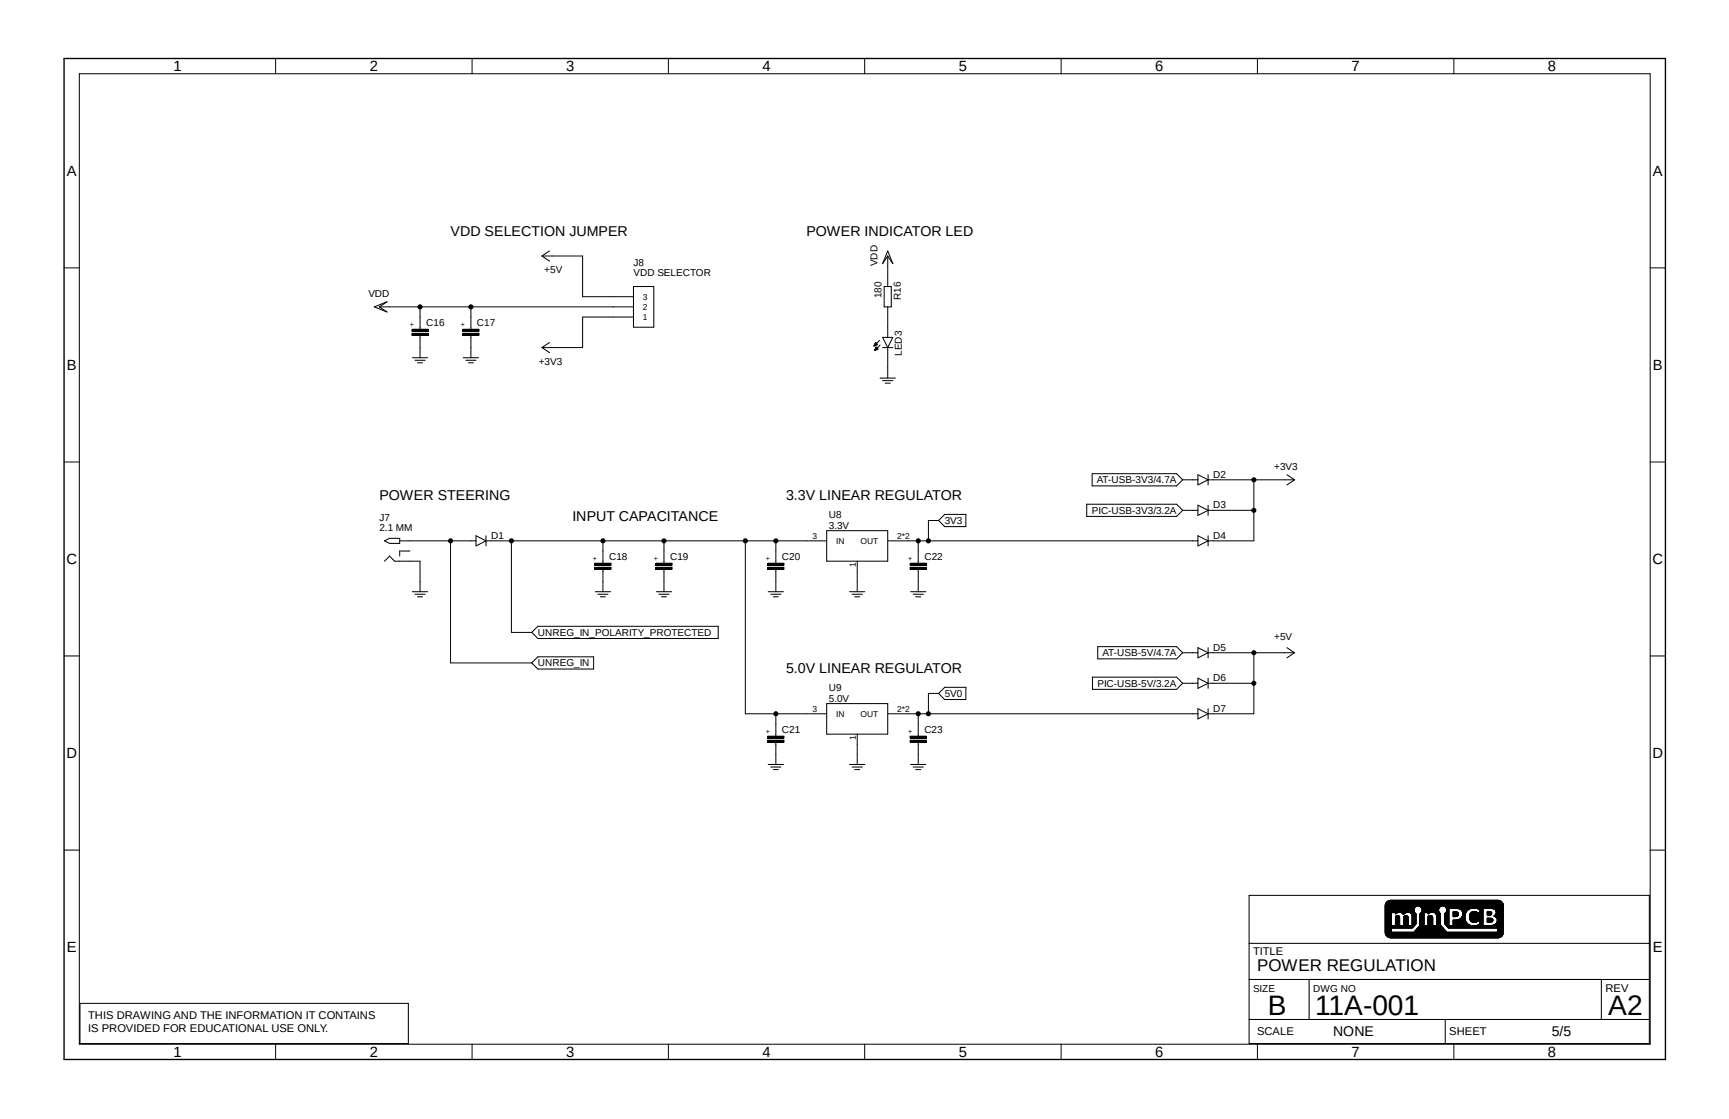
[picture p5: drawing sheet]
<svg xmlns="http://www.w3.org/2000/svg" width="432mm" height="279mm" viewBox="0 0 432 279" stroke-linecap="round" stroke-linejoin="round" font-family="sans-serif">
<path d="M15.5 14.3l400.8 250.8M416.3 14.3l-400.8 250.8" fill="none" stroke="#fff" stroke-width=".25"/>
<g fill="none" stroke="#000" stroke-width=".25">
<path d="M19.8 18.4h392.3v242.3h-392.3zM68.8 14.6v3.8M117.9 14.6v3.8M166.9 14.6v3.8M215.9 14.6v3.8M265 14.6v3.8M314 14.6v3.8M363.1 14.6v3.8M16 66.9h3.8M93.5 76.6l3.1-1.2-1.9 1.2 1.9 1.3zM94.7 76.6h63.5M104.9 76.6v5.6"/>
<path d="M117.6 76.6v5.6M135.3 63.9h10.2v10.2h12.7M135.3 63.9l1.9 1.3M137.2 62.7l-1.9 1.2M158.2 71.5h5.1v10.2h-5.1zM158.2 79.2h-12.7v7.6h-10.2M220.8 71.5h1.8v5.1h-1.8zM221.7 63.9v7.6M221.7 76.6v7.6M221.7 62.7l1.3 3.1-1.3-1.9-1.3 1.9zM412.1 66.9h3.8M102.9 83.2h4v.5h-4z"/>
<path d="M102.9 82.2h4v.5h-4zM103 89.3h3.8M103.6 90h2.6M104.3 90.6h1.2M104.9 83.7v5.6M115.6 83.2h4v.5h-4zM115.6 82.2h4v.5h-4zM115.7 89.3h3.8M116.3 90h2.6M117 90.6h1.2M117.6 83.7v5.6M135.3 86.8l1.9 1.3"/>
<path d="M137.2 85.5l-1.9 1.3M218.3 86.4h.1M218.3 86.3h.3M218.4 86.2h.4M218.4 86.1h.6M218.4 87.5h.1M218.4 86h.8M218.4 87.4h.3M218.5 85.9h.5M218.5 87.3h.4M218.5 85.8h.4M218.5 87.2h.6"/>
<path d="M218.6 85.7h.3M218.6 87.2h.7M218.6 85.6h.2M218.6 87.1h.6M218.7 85.5l-.4 .9M218.7 85.5l.5 .5M218.7 85.6h.1M218.7 87h.4M218.7 86.9h.3M218.7 86.8h.2M218.7 86.7h.1M219.2 86l-.9 .4"/>
<path d="M219.3 87.2l-.5-.5-.4 .8M219.3 87.2l-.9 .3M219.7 85l-1.4 1.4M219.8 86.1l-1.4 1.4M219.8 94.4h3.8M220.4 86.8h2.6M220.4 84.2h2.6l-1.3 2.6zM220.4 95h2.6M221.1 95.7h1.2M221.7 86.8v7.6M16 115.4h3.8M272.8 118.3h21l1.6 1.5-1.6 1.5h-21z"/>
<path d="M295.4 119.8h3.8M299.2 118.5l2.5 1.3-2.5 1.3zM301.7 118.5v2.6M301.7 119.8h21.6M313.1 119.8v15.2h-11.4M321.4 118.5l1.9 1.3M323.3 119.8l-1.9 1.3M412.1 115.4h3.8M96 135l1.3-.6h2.5v1.3h-2.5zM99.8 135h19.1M102.4 137.6h-2.6v1.3M112.5 135v30.5h20.3"/>
<path d="M118.9 133.8l2.5 1.2-2.5 1.3zM121.4 135h85.1M121.4 133.8v2.5M127.7 135v22.9h5.1M150.6 135v5.6M165.8 135v5.6M186.1 135v43.2h20.4M193.8 135v5.6M206.5 132.5h15.2v7.6h-15.2zM221.7 135h77.5M229.3 135v5.6M234.4 130h-2.5v5"/>
<path d="M235.9 128.4h5.3v3.1h-5.3l-1.5-1.5zM271.4 125.9h22.4l1.6 1.5-1.6 1.5h-22.4zM295.4 127.4h3.8M299.2 133.8l2.5 1.2-2.5 1.3zM299.2 126.2l2.5 1.2-2.5 1.3zM301.7 126.2v2.5M301.7 133.8v2.5M301.7 127.4h11.4M96 140.1l1.3-1.2 1.3 1.2h6.3v7.6M103 147.7h3.8M103.6 148.4h2.6M104.3 149h1.2"/>
<path d="M134.3 156.4h45.1v3h-45.1l-1.5-1.5zM148.5 141.6h4.1v.6h-4.1zM148.5 140.6h4.1v.5h-4.1zM148.7 147.7h3.8M149.3 148.4h2.5M149.9 149h1.3M150.6 142.2v5.5M163.8 141.6h4.1v.6h-4.1zM163.8 140.6h4.1v.5h-4.1zM163.9 147.7h3.8M164.5 148.4h2.6M165.2 149h1.3"/>
<path d="M165.8 142.2v5.5M191.7 141.6h4.1v.6h-4.1zM191.7 140.6h4.1v.5h-4.1zM191.9 147.7h3.8M192.5 148.4h2.5M193.1 149h1.3M193.8 142.2v5.5M212.2 147.7h3.8M212.8 148.4h2.5M213.4 149h1.3M214.1 140.1v7.6M227.3 141.6h4.1v.6h-4.1z"/>
<path d="M227.3 140.6h4.1v.5h-4.1zM227.4 147.7h3.8M228 148.4h2.6M228.7 149h1.3M229.3 142.2v5.5M16 163.8h3.8M132.8 165.5l1.5-1.5h14v3h-14zM193.8 178.2v5.6M206.5 175.7h15.2v7.6h-15.2zM221.7 178.2h77.5M229.3 178.2v5.6M234.4 173.1l1.5-1.5h5.3v3.1h-5.3z"/>
<path d="M234.4 173.1h-2.5v5.1M272.8 169.1h21l1.6 1.5-1.6 1.5h-21zM274.2 161.5h19.6l1.6 1.5-1.6 1.5h-19.6zM295.4 163h3.8M295.4 170.6h3.8M299.2 161.7l2.5 1.3-2.5 1.3zM299.2 169.3l2.5 1.3-2.5 1.3zM299.2 177l2.5 1.2-2.5 1.3zM301.7 161.7v2.6M301.7 169.3v2.6M301.7 177v2.5M301.7 163h21.6"/>
<path d="M301.7 170.6h11.4M313.1 163v15.2h-11.4M321.4 161.7l1.9 1.3M323.3 163l-1.9 1.3M412.1 163.8h3.8M191.7 184.8h4.1v.5h-4.1zM191.7 183.8h4.1v.5h-4.1zM191.9 190.9h3.8M192.5 191.5h2.5M193.1 192.2h1.3M193.8 185.3v5.6M212.2 190.9h3.8"/>
<path d="M212.8 191.5h2.5M213.4 192.2h1.3M214.1 183.3v7.6M227.3 184.8h4.1v.5h-4.1zM227.3 183.8h4.1v.5h-4.1zM227.4 190.9h3.8M228 191.5h2.6M228.7 192.2h1.3M229.3 185.3v5.6M16 212.3h3.8M412.1 212.3h3.8M312 235.5h99.9"/>
<path d="M312 223.6h99.9v37h-99.9zM345.9 233h29.6M345.9 232.9h29.6M345.9 232.8h29.6M345.9 232.7h29.6M345.9 232.7h1.5M345.9 232.6h1.5M345.9 232.5h1.5M345.9 232.4h1.5M345.9 232.3h1.5M345.9 232.2h1.5M345.9 232.1h1.5"/>
<path d="M345.9 232h1.5M345.9 231.9h1.5M345.9 231.8h1.5M345.9 231.7h6.8M345.9 231.6h6.9M345.9 231.4h7.1M345.9 231.3h7.2M345.9 231.1h7.3M345.9 231.1h7.4M345.9 231h1.5M345.9 230.9h1.5M345.9 230.8h1.5"/>
<path d="M345.9 230.7h1.5M345.9 230.6h1.5M345.9 230.5h1.5M345.9 230.4h1.5M345.9 230.3h1.5M345.9 230.2h1.5M345.9 230.1h1.5M345.9 230h1.5M345.9 229.9h1.5M345.9 229.8h1.5M345.9 229.7h1.5M345.9 229.6h1.5"/>
<path d="M345.9 229.5h1.5M345.9 229.4h1.5M345.9 229.3h1.5M345.9 229.2h1.5M345.9 229.1h1.5M345.9 229h1.5M345.9 228.9h1.5M345.9 228.8h1.5M345.9 228.7h1.5M345.9 228.6h1.5M345.9 228.5h1.5M345.9 228.4h1.5"/>
<path d="M345.9 228.3h1.5M345.9 228.2h1.5M345.9 228.1h1.5M345.9 228h1.5M345.9 227.9h1.5M345.9 227.9h3.2M345.9 227.8h7.4M345.9 227.7h7.3M345.9 227.6h7.3M345.9 227.5h7.3M345.9 227.5h7.2M345.9 227.4h7.2"/>
<path d="M345.9 227.3h7.2M345.9 227.2h7.2M345.9 227.1h7.2M345.9 226.9h7.2M345.9 226.9h7.3M345.9 226.8h7.3M345.9 226.7h7.4M345.9 226.6h7.5M345.9 226.4h7.6M345.9 226.3h7.9M345.9 226.1h29.6M345.9 226h29.6"/>
<path d="M345.9 225.9h29.6M346 233.1h29.4M346 225.9h29.4M346 225.8h29.4M346 233.3h29.4M346 233.2h29.4M346 225.7h29.4M346.1 233.4h29.2M346.1 225.6h29.2M346.1 225.5h29.2M346.2 233.5h29M346.2 225.4h29"/>
<path d="M346.2 233.6h29M346.2 225.3h29M346.3 233.7h28.9M346.3 225.3h28.8M346.3 225.2h28.8M346.4 233.8h28.6M346.4 225.1l28.6 .1M346.5 225.1h28.4M346.5 233.9h28.4M346.5 225h28.4M346.6 234h28.2M346.7 225h28.1"/>
<path d="M346.8 234.1h27.8M346.8 224.9h27.8M346.9 224.8h27.6M347.1 224.8h27.2M347.2 234.2h27M348.5 231h1M348.5 230.9h1M348.5 230.8h1M348.5 230.7h1M348.5 230.6h1M348.5 230.5h1M348.5 230.4h1"/>
<path d="M348.5 230.3h1M348.5 230.2h1M348.5 230.1h1M348.5 230h1M348.5 229.9h1M348.5 229.8h1M348.5 229.7h1M348.5 229.6h1M348.5 229.5h1M348.5 229.4h1M348.5 229.3h1M348.5 229.2h1"/>
<path d="M348.5 229.1h1M348.5 229h1M348.5 228.9h1M348.5 228.8l1 .1M348.5 228.2h.1M348.5 228.1h.1M348.5 228h.3M348.5 228.8h1M348.6 228.7h.8M348.7 228l-.2 .1M348.8 228.6h.4M349 227.9l-.5 .1"/>
<path d="M349.4 227.8h-3.5M349.6 227.8h1.9M349.9 227.9h1.3M350.1 227.9h1M350.2 228h.7M350.3 228.1h.4M350.4 228.2h.3M350.4 228.3h.2M350.4 228.3h.1M350.6 231h1.1M350.6 230.9h1.1M350.6 230.8h1.1"/>
<path d="M350.6 230.7h1.1M350.6 230.6h1.1M350.6 230.5h1.1M350.6 230.4h1.1M350.6 230.3h1.1M350.6 230.2h1.1M350.6 230.1h1.1M350.6 230h1.1M350.6 229.9h1.1M350.6 229.8h1.1M350.6 229.7h1.1M350.6 229.6h1.1"/>
<path d="M350.6 229.5h1.1M350.6 229.4h1.1M350.6 229.3h1.1M350.6 229.2h1.1M350.6 229.1h1.1M350.6 229h1.1M350.6 228.9h1M350.6 228.8h1M350.6 228.8h.9M350.7 228.7h.8M350.9 228.6h.5M351.7 227.8h1.6"/>
<path d="M352.1 227.9h1.3M352.2 227.9h1.2M352.3 228h1.2M352.4 228l1.2 .1M352.4 228.1h1.2M352.5 228.2h1.1M352.5 228.3h1.1M352.6 228.4h1M352.6 228.3h1M352.6 228.6h1M352.6 228.5h1M352.7 231h.7"/>
<path d="M352.7 230.9h.8M352.7 230.8h.8M352.7 230.8h.9M352.7 230.7h.9M352.7 230.6h.9M352.7 230.5h.9M352.7 230.4h.9M352.7 230.3h.9M352.7 230.2h.9M352.7 230.1h.9M352.7 230h.9M352.7 229.9h.9"/>
<path d="M352.7 229.8h.9M352.7 229.7h.9M352.7 229.6h.9M352.7 229.5h.9M352.7 229.4h.9M352.7 229.3h.9M352.7 229.2h.9M352.7 229.1h.9M352.7 229h.9M352.7 228.9h.9M352.7 228.8h.9M352.7 228.7h.9"/>
<path d="M352.8 231.6h-6.9M352.9 231.5h-7M353.1 231.3l-7.2 .1M353.1 227h-7.2M353.2 232.7h8.1M353.2 231.2h-7.3M353.2 232.6h8M353.2 226.7l-7.3 .1M353.3 232.6h7.8M353.3 232.5h7.8M353.3 226.6l-7.4 .1M353.4 232.5h7.7"/>
<path d="M353.4 230.9l-.7 .1M353.4 232.4h7.6M353.4 226.5h-7.5M353.5 232.3h7.4M353.6 232.2h7.2M353.7 232.2h7.1M353.7 232.1h7M353.7 226.3l-7.8 .1M353.8 232h6.9M353.9 231.9h6.7M354 231.8h6.4M354.1 231.7h6.2"/>
<path d="M354.1 231.6h6.2M354.2 231.6h6M354.2 231.5h6M354.3 231.4h5.8M354.4 231.4h5.6M354.5 231.3h5.5M354.5 231.2h5.5M354.5 226.3h5.4M354.6 231.1h5.2M354.6 226.3h5.3M354.6 231h1M354.6 230.9h1"/>
<path d="M354.6 230.8h1M354.6 230.7h1M354.6 230.6h1M354.6 230.5h1M354.6 230.4h1M354.6 230.3h1M354.6 230.2h1M354.6 230.1h1M354.6 230h1M354.6 229.9h1M354.6 229.8h1M354.6 229.7h1"/>
<path d="M354.6 229.6h1M354.6 229.5h1M354.6 229.4h1M354.6 229.3h1M354.6 229.2h1M354.6 229.1h1M354.6 229h1M354.6 228.9h1M354.6 228.8h1M354.6 228.7h1M354.6 228.6h1M354.6 228.5h1"/>
<path d="M354.6 228.4h1M354.6 228.3h1M354.6 228.2h1M354.6 228.1h1M354.7 228.1h.9M354.8 226.4h4.9M354.8 228h.8M354.8 226.4h4.8M354.8 226.5h4.8M354.9 227.9h.7M354.9 227.9h2.4M354.9 226.6h4.6"/>
<path d="M355 227.8h4.4M355 226.7h4.4M355 227.7h4.4M355.1 226.9h4.2M355.1 226.8h4.2M355.1 227.6h4.2M355.1 227.5h4.2M355.1 227h4.2M355.2 227.4h4.1M355.2 227.3h4.1M355.2 227.2h4.1M355.2 227.1h4.1"/>
<path d="M356.7 231h1.1M356.7 230.9h1.1M356.7 230.8h1.1M356.7 230.7h1.1M356.7 230.6h1.1M356.7 230.5h1.1M356.7 230.4h1.1M356.7 230.3h1.1M356.7 230.2h1.1M356.7 230.1h1.1M356.7 230h1.1M356.7 229.9h1.1"/>
<path d="M356.7 229.8h1.1M356.7 229.7h1.1M356.7 229.6h1.1M356.7 229.5h1.1M356.7 229.4h1.1M356.7 229.3h1.1M356.7 229.2h1.1M356.7 229.1h1.1M356.7 229h1.1M356.7 228.9h1.1M356.7 228.8l1.1 .1M356.7 228.2h.1"/>
<path d="M356.7 228.1h.1M356.7 228h.3M356.7 228.8h1M356.8 228.7h.9M356.9 228l-.2 .1M357 228.6h.5M357.1 227.9l-.4 .1M357.6 227.8h-2.6M357.9 227.8h1.6M358.2 227.9h1.3M358.3 227.9l1.3 .1M358.4 228h1.2"/>
<path d="M358.5 228h1.2M358.6 228.1h1.1M358.6 228.2h1.1M358.6 228.3h1.1M358.7 228.3h1M358.7 228.4h1M358.8 228.6h.9M358.8 228.5h.9M358.8 228.8h.9M358.8 228.7h.9M358.9 231h.8M358.9 230.9h.8"/>
<path d="M358.9 230.8h.8M358.9 230.7h.8M358.9 230.6h.8M358.9 230.5h.8M358.9 230.4h.8M358.9 230.3h.8M358.9 230.2h.8M358.9 230.1h.8M358.9 230h.8M358.9 229.9h.8M358.9 229.8h.8M358.9 229.7h.8"/>
<path d="M358.9 229.6h.8M358.9 229.5h.8M358.9 229.4h.8M358.9 229.3h.8M358.9 229.2h.8M358.9 229.1h.8M358.9 229h.8M358.9 228.9h.8M359.4 226.7l-4.4 .1M360.7 226.3h14.8M360.8 230.7h1M360.8 230.6h1"/>
<path d="M360.8 230.5h1M360.8 230.4h1M360.8 230.3h1M360.8 230.2h1M360.8 230.1h1M360.8 230h1M360.8 229.9h1M360.8 229.8h1M360.8 229.7h1M360.8 229.6h1M360.8 229.5h1M360.8 229.4h1"/>
<path d="M360.8 229.3h1M360.8 229.2h1M360.8 229.1h1M360.8 229h1M360.8 228.9h1M360.8 228.8h1M360.8 228.7h1M360.8 228.6h1M360.8 228.5h1M360.8 228.4h1M360.8 228.3h1M360.8 228.2h1"/>
<path d="M360.8 228.1h1M360.8 230.8h1M360.9 226.4h14.6M360.9 230.8h.9M361 230.9h.8M361 228h.8M361 226.5h14.5M361 226.4h14.5M361.1 231h.7M361.1 227.9h.7M361.1 227.8h.7M361.1 226.6h14.4"/>
<path d="M361.1 231.1h6.4M361.1 226.7h14.4M361.2 227.7h.6M361.2 226.7h14.3M361.2 231.2h14.3M361.2 231.1h6.5M361.2 227.6h.6M361.2 226.9h.6M361.2 226.8h6.2M361.3 227.6h.5M361.3 227.5h.5M361.3 227h.5"/>
<path d="M361.3 226.9h.5M361.3 227.4h.5M361.3 227.3h.5M361.3 227.2h.5M361.3 227.1h.5M361.4 231.3h14.1M361.4 231.4h14.1M361.5 231.4h14M361.5 231.5h14M361.6 231.6h13.9M361.7 231.6h13.8M361.7 231.7h13.8"/>
<path d="M362.9 231h4.3M362.9 230.9l4.1 .1M362.9 230.9h4M362.9 230.8h3.9M362.9 230.8h3.7M362.9 230.7h3.7M362.9 230.6h3.6M362.9 230.5l3.5 .1M362.9 230.5h3.5M362.9 230.4l3.5 .1M362.9 230.4h3.4M362.9 230.3h3.3"/>
<path d="M362.9 230.2h3.3M362.9 230.1h3.2M362.9 230h3.2M362.9 229.9h3.1M362.9 229.8h3.1M362.9 229.7h3.1M362.9 229.7h3M362.9 228.9h.5M362.9 228.8h1M362.9 228.6h1.2M362.9 228.6h1.3M362.9 228.5h1.3"/>
<path d="M362.9 228.4h1.3M362.9 228.3h1.3M362.9 228.2h1.3M362.9 228.1h1.3M362.9 228h1.3M362.9 227.9h1.3M362.9 227.9h1.2M362.9 227.8h1.2M362.9 227.8h1.1M362.9 227.7h1M362.9 227.6l.9 .1M363.9 228.8l-1 .1"/>
<path d="M363.9 226.9h3.4M364 229.7h1.9M364.1 228.7h-1.2M364.3 229.6h1.6M364.4 229.5h1.5M364.4 226.9h2.6M364.6 227h2.3M364.6 229.4h1.3M364.7 229.4h1.2M364.7 227.1h2.1M364.8 229.3h1M364.9 227.2h1.7"/>
<path d="M365 229.2h.8M365 227.2h1.5M365 229.1h.8M365 227.3h1.5M365.1 229h.7M365.1 227.4h1.3M365.1 228.9h.7M365.1 227.5h1.3M365.2 228.9h.6M365.2 227.5h1.1M365.2 228.8h.6M365.2 228.7h.6"/>
<path d="M365.2 227.6h1M365.3 228.6h.5M365.3 228.6h.6M365.3 227.8h.8M365.3 227.7h.9M365.3 228.5h.6M365.3 228.4h.6M365.3 228.3h.6M365.3 228.1h.7M365.3 228h.7M365.3 227.9h.8M366 228.2h-.7"/>
<path d="M366.7 227.1l-1.9 .1M367 229.2h3.3M367 229.1h3.3M367 229h3.3M367 228.9h3.3M367 228.8h3.3M367 228.7h3.3M367 229.5h3.3M367 229.4h3.3M367 229.3h3.3M367 228.6h3.3M367 228.5h3.3"/>
<path d="M367 228.4h3.3M367.1 229.6h3.2M367.1 228.4h3.2M367.1 228.3h3.2M367.2 229.7h3.1M367.2 228.2h3.1M367.2 228.1h3.1M367.2 229.8h2.2M367.2 228l2.2 .1M367.2 229.9h2.1M367.2 228h2M367.3 230h1.9"/>
<path d="M367.3 228h1.9M367.3 230h1.8M367.4 227.9h1.7M367.4 230.1h1.6M367.4 227.8h1.6M367.5 230.1h1.4M367.5 227.8h1.4M367.6 230.2h1.2M367.6 227.7h1.2M367.7 230.3h1M367.7 227.7h1M367.8 230.3h.8"/>
<path d="M367.9 227.6h.5M368.4 231.1h7.1M368.6 231.1h6.9M368.7 226.8h6.8M368.9 226.9h1.4M369 231h1.3M369.1 231h1.2M369.1 226.9h1.2M369.3 230.9h1M369.3 227h1M369.4 230.8h.9M369.4 227.1h.9"/>
<path d="M369.5 230.8h.8M369.5 230.7h.8M369.5 230.6h.8M369.5 230.5h.8M369.5 230.4h.8M369.5 230.3h.8M369.5 230.2h.8M369.5 230.1h.8M369.5 230h.8M369.5 229.9h.8M369.5 229.8h.8M369.5 228h.8"/>
<path d="M369.5 227.9h.8M369.5 227.8h.8M369.5 227.7h.8M369.5 227.6h.8M369.5 227.5h.8M369.5 227.4h.8M369.5 227.3h.8M369.5 227.2h.8M369.5 227.1h.8M371.4 230.3h.8M371.4 230.3h1M371.4 230.2h1.2"/>
<path d="M371.4 230.1h1.3M371.4 230h1.3M371.4 230h1.4M371.4 229.8h1.4M371.4 229.7h1.4M371.4 229.6h1.4M371.4 229.5h1.4M371.4 229.4h1.3M371.4 229.3h1.2M371.4 229.2l1.1 .1M371.4 228.4h1M371.4 228.3h1.1"/>
<path d="M371.4 228.2h1.1M371.4 228.1h1.1M371.4 228h1.1M371.4 227.9h1.1M371.4 227.8h1.1M371.4 227.8h1M371.4 227.7h1M371.4 227.6l.9 .1M372.4 228.4l-1 .1M372.4 226.9h3.1M372.5 228.3h-1.1M372.7 230.1l-1.3 .1"/>
<path d="M372.8 231h2.7M372.8 229.9h-1.4M373 226.9h2.5M373 231h2.5M373.1 228.7h2.4M373.1 228.8h2.4M373.1 227h2.4M373.2 230.9h2.3M373.2 228.8h2.3M373.2 228.6h2.3M373.3 228.6h2.2M373.3 230.8h2.2"/>
<path d="M373.3 227.1h2.2M373.4 228.5h2.1M373.4 230.8h2.1M373.4 228.9h2.1M373.4 227.2h2.1M373.5 230.7h2M373.5 228.9h2M373.5 228.4h2M373.5 228.3h2M373.5 227.2h2M373.5 229h2M373.5 227.4h2"/>
<path d="M373.5 227.3h2M373.6 230.6h1.9M373.6 228.2h1.9M373.6 228.1h1.9M373.6 227.5h1.9M373.6 228h1.9M373.6 227.6h1.9M373.7 229.1h1.8M373.7 228h1.8M373.7 227.9h1.8M373.7 227.8h1.8M373.7 227.7h1.8"/>
<path d="M373.7 227.6h1.8M373.7 230.5h1.8M373.8 230.4h1.7M373.8 230.3h1.7M373.8 229.2h1.7M373.8 230.2h1.7M373.8 229.4h1.7M373.8 229.3h1.7M373.9 230.2h1.6M373.9 230.1h1.6M373.9 230h1.6M373.9 229.9h1.6"/>
<path d="M373.9 229.8h1.6M373.9 229.7h1.6M373.9 229.6h1.6M373.9 229.5h1.6M373.9 229.4h1.6M374 232.7h1.5M374 232.6h1.5M374 232.5h1.5M374 232.4h1.5M374 232.3h1.5M374 232.2h1.5M374 232.1h1.5"/>
<path d="M374 232h1.5M374 231.9h1.5M374 231.8h1.5M375.5 226.2h-29.6M20 250.5h82v10.1h-82zM312 244.6h99.9M312 254.6h99.9M326.9 244.6v10M360.9 254.6v6M399.9 244.6v10M68.8 260.7v3.8M117.9 260.7v3.8"/>
<path d="M166.9 260.7v3.8M215.9 260.7v3.8M265 260.7v3.8M314 260.7v3.8M363.1 260.7v3.8"/>
<circle cx="104.9" cy="76.6" r=".51"/>
<circle cx="117.6" cy="76.6" r=".51"/>
<circle cx="313.1" cy="119.8" r=".51"/>
<circle cx="112.5" cy="135" r=".51"/>
<circle cx="127.7" cy="135" r=".51"/>
<circle cx="150.6" cy="135" r=".51"/>
<circle cx="165.8" cy="135" r=".51"/>
<circle cx="186.1" cy="135" r=".51"/>
<circle cx="193.8" cy="135" r=".51"/>
<circle cx="229.3" cy="135" r=".51"/>
<circle cx="231.9" cy="135" r=".51"/>
<circle cx="313.1" cy="127.4" r=".51"/>
<circle cx="193.8" cy="178.2" r=".51"/>
<circle cx="229.3" cy="178.2" r=".51"/>
<circle cx="231.9" cy="178.2" r=".51"/>
<circle cx="313.1" cy="170.6" r=".51"/>
<circle cx="313.1" cy="163" r=".51"/>
</g>
<g fill="#000">
<path d="M102.9 83.2h4v.5h-4z" fill-rule="evenodd"/>
<path d="M102.9 82.2h4v.5h-4z" fill-rule="evenodd"/>
<path d="M115.6 83.2h4v.5h-4z" fill-rule="evenodd"/>
<path d="M115.6 82.2h4v.5h-4z" fill-rule="evenodd"/>
<path d="M148.5 141.6h4.1v.6h-4.1z" fill-rule="evenodd"/>
<path d="M148.5 140.6h4.1v.5h-4.1z" fill-rule="evenodd"/>
<path d="M163.8 141.6h4.1v.6h-4.1z" fill-rule="evenodd"/>
<path d="M163.8 140.6h4.1v.5h-4.1z" fill-rule="evenodd"/>
<path d="M191.7 141.6h4.1v.6h-4.1z" fill-rule="evenodd"/>
<path d="M191.7 140.6h4.1v.5h-4.1z" fill-rule="evenodd"/>
<path d="M227.3 141.6h4.1v.6h-4.1z" fill-rule="evenodd"/>
<path d="M227.3 140.6h4.1v.5h-4.1z" fill-rule="evenodd"/>
<path d="M191.7 184.8h4.1v.5h-4.1z" fill-rule="evenodd"/>
<path d="M191.7 183.8h4.1v.5h-4.1z" fill-rule="evenodd"/>
<path d="M227.3 184.8h4.1v.5h-4.1z" fill-rule="evenodd"/>
<path d="M227.3 183.8h4.1v.5h-4.1z" fill-rule="evenodd"/>
<circle cx="104.9" cy="76.6" r=".51"/>
<circle cx="117.6" cy="76.6" r=".51"/>
<circle cx="313.1" cy="119.8" r=".51"/>
<circle cx="112.5" cy="135" r=".51"/>
<circle cx="127.7" cy="135" r=".51"/>
<circle cx="150.6" cy="135" r=".51"/>
<circle cx="165.8" cy="135" r=".51"/>
<circle cx="186.1" cy="135" r=".51"/>
<circle cx="193.8" cy="135" r=".51"/>
<circle cx="229.3" cy="135" r=".51"/>
<circle cx="231.9" cy="135" r=".51"/>
<circle cx="313.1" cy="127.4" r=".51"/>
<circle cx="193.8" cy="178.2" r=".51"/>
<circle cx="229.3" cy="178.2" r=".51"/>
<circle cx="231.9" cy="178.2" r=".51"/>
<circle cx="313.1" cy="170.6" r=".51"/>
<circle cx="313.1" cy="163" r=".51"/>
</g>
<path d="M16 14.6h399.9v249.9h-399.9z" fill="none" stroke="#000" stroke-width=".34"/>
<g font-size="7">
<text x="316.6" y="253.5">B</text>
<text x="328.4" y="253.5">11A-001</text>
<text x="401.6" y="253.5">A2</text>
</g>
<text font-size="4.2" x="313.9" y="242.6">POWER REGULATION</text>
<g font-size="3.7">
<text x="43.3" y="17.8">1</text>
<text x="92.4" y="17.8">2</text>
<text x="141.4" y="17.8">3</text>
<text x="190.4" y="17.8">4</text>
<text x="239.5" y="17.8">5</text>
<text x="288.5" y="17.8">6</text>
<text x="337.5" y="17.8">7</text>
<text x="386.6" y="17.8">8</text>
<text x="16.7" y="43.9">A</text>
<text x="412.8" y="43.9">A</text>
<text x="16.7" y="92.4">B</text>
<text x="412.8" y="92.4">B</text>
<text x="16.6" y="140.9">C</text>
<text x="412.7" y="140.9">C</text>
<text x="16.6" y="189.4">D</text>
<text x="412.7" y="189.4">D</text>
<text x="16.7" y="237.8">E</text>
<text x="412.8" y="237.8">E</text>
<text x="43.3" y="263.9">1</text>
<text x="92.4" y="263.9">2</text>
<text x="141.4" y="263.9">3</text>
<text x="190.4" y="263.9">4</text>
<text x="239.5" y="263.9">5</text>
<text x="288.5" y="263.9">6</text>
<text x="337.5" y="263.9">7</text>
<text x="386.6" y="263.9">8</text>
</g>
<g font-size="3.6">
<text x="112.5" y="58.8">VDD SELECTION JUMPER</text>
<text x="201.4" y="58.8">POWER INDICATOR LED</text>
<text x="94.7" y="124.9">POWER STEERING</text>
<text x="196.3" y="124.9">3.3V LINEAR REGULATOR</text>
<text x="143" y="130">INPUT CAPACITANCE</text>
<text x="196.3" y="168.1">5.0V LINEAR REGULATOR</text>
</g>
<g font-size="3.5">
<text x="332.9" y="258.8">NONE</text>
<text x="387.5" y="258.8">5/5</text>
</g>
<g font-size="2.8">
<text x="312.9" y="238.6">TITLE</text>
<text x="400.9" y="247.6">REV</text>
<text x="22" y="254.6">THIS DRAWING AND THE INFORMATION IT CONTAINS</text>
<text x="22" y="257.6">IS PROVIDED FOR EDUCATIONAL USE ONLY.</text>
<text x="313.9" y="258.5">SCALE</text>
<text x="362" y="258.5">SHEET</text>
</g>
<g font-size="2.5">
<text x="135.9" y="68.2">+5V</text>
<text x="158.2" y="69">VDD SELECTOR</text>
<text x="158.2" y="66.5">J8</text>
<text x="219.2" y="66.5" transform="rotate(-90 219.2 66.5)">VDD</text>
<text x="92" y="74.1">VDD</text>
<text x="220.2" y="74.5" transform="rotate(-90 220.2 74.5)">180</text>
<text x="225" y="74.9" transform="rotate(-90 225 74.9)">R16</text>
<text x="106.4" y="81.3">C16</text>
<text x="119.1" y="81.3">C17</text>
<text x="225.3" y="88.8" transform="rotate(-90 225.3 88.8)">LED3</text>
<text x="134.5" y="91.1">+3V3</text>
<text x="303" y="119.3">D2</text>
<text x="318.2" y="117.3">+3V3</text>
<text x="273.9" y="120.7">AT-USB-3V3/4.7A</text>
<text x="94.7" y="130">J7</text>
<text x="207" y="132">3.3V</text>
<text x="207" y="129.5">U8</text>
<text x="235.9" y="130.9">3V3</text>
<text x="272.7" y="128.3">PIC-USB-3V3/3.2A</text>
<text x="303" y="127">D3</text>
<text x="94.7" y="132.5">2.1 MM</text>
<text x="122.7" y="134.5">D1</text>
<text x="303" y="134.5">D4</text>
<text x="152.1" y="139.7">C18</text>
<text x="167.3" y="139.7">C19</text>
<text x="195.3" y="139.7">C20</text>
<text x="230.9" y="139.7">C22</text>
<text x="134.3" y="158.8">UNREG_IN_POLARITY_PROTECTED</text>
<text x="318.2" y="159.7">+5V</text>
<text x="134.3" y="166.4">UNREG_IN</text>
<text x="275.3" y="163.9">AT-USB-5V/4.7A</text>
<text x="303" y="162.5">D5</text>
<text x="207" y="172.6">U9</text>
<text x="274.1" y="171.5">PIC-USB-5V/3.2A</text>
<text x="303" y="170.1">D6</text>
<text x="207" y="175.2">5.0V</text>
<text x="235.9" y="174">5V0</text>
<text x="303" y="177.7">D7</text>
<text x="195.3" y="182.9">C21</text>
<text x="230.8" y="182.9">C23</text>
<text x="312.9" y="247.6">SIZE</text>
<text x="328" y="247.6">DWG NO</text>
</g>
<g font-size="2.1">
<text x="160.6" y="77.4">2</text>
<text x="160.6" y="74.8">3</text>
<text x="160.6" y="79.9">1</text>
<text x="202.9" y="134.7">3</text>
<text x="208.8" y="135.8">IN</text>
<text x="214.9" y="135.8">OUT</text>
<text x="224" y="134.7">2*2</text>
<text x="213.7" y="141.6" transform="rotate(-90 213.7 141.6)">1</text>
<text x="202.9" y="177.8">3</text>
<text x="208.8" y="179">IN</text>
<text x="214.9" y="179">OUT</text>
<text x="224" y="177.8">2*2</text>
<text x="213.7" y="184.8" transform="rotate(-90 213.7 184.8)">1</text>
</g>
<g font-size="1.8">
<text x="102.4" y="81.7">+</text>
<text x="115.1" y="81.7">+</text>
<text x="148" y="140.1">+</text>
<text x="163.3" y="140.1">+</text>
<text x="191.2" y="140.1">+</text>
<text x="226.8" y="140.1">+</text>
<text x="191.2" y="183.3">+</text>
<text x="226.8" y="183.3">+</text>
</g>
</svg>
